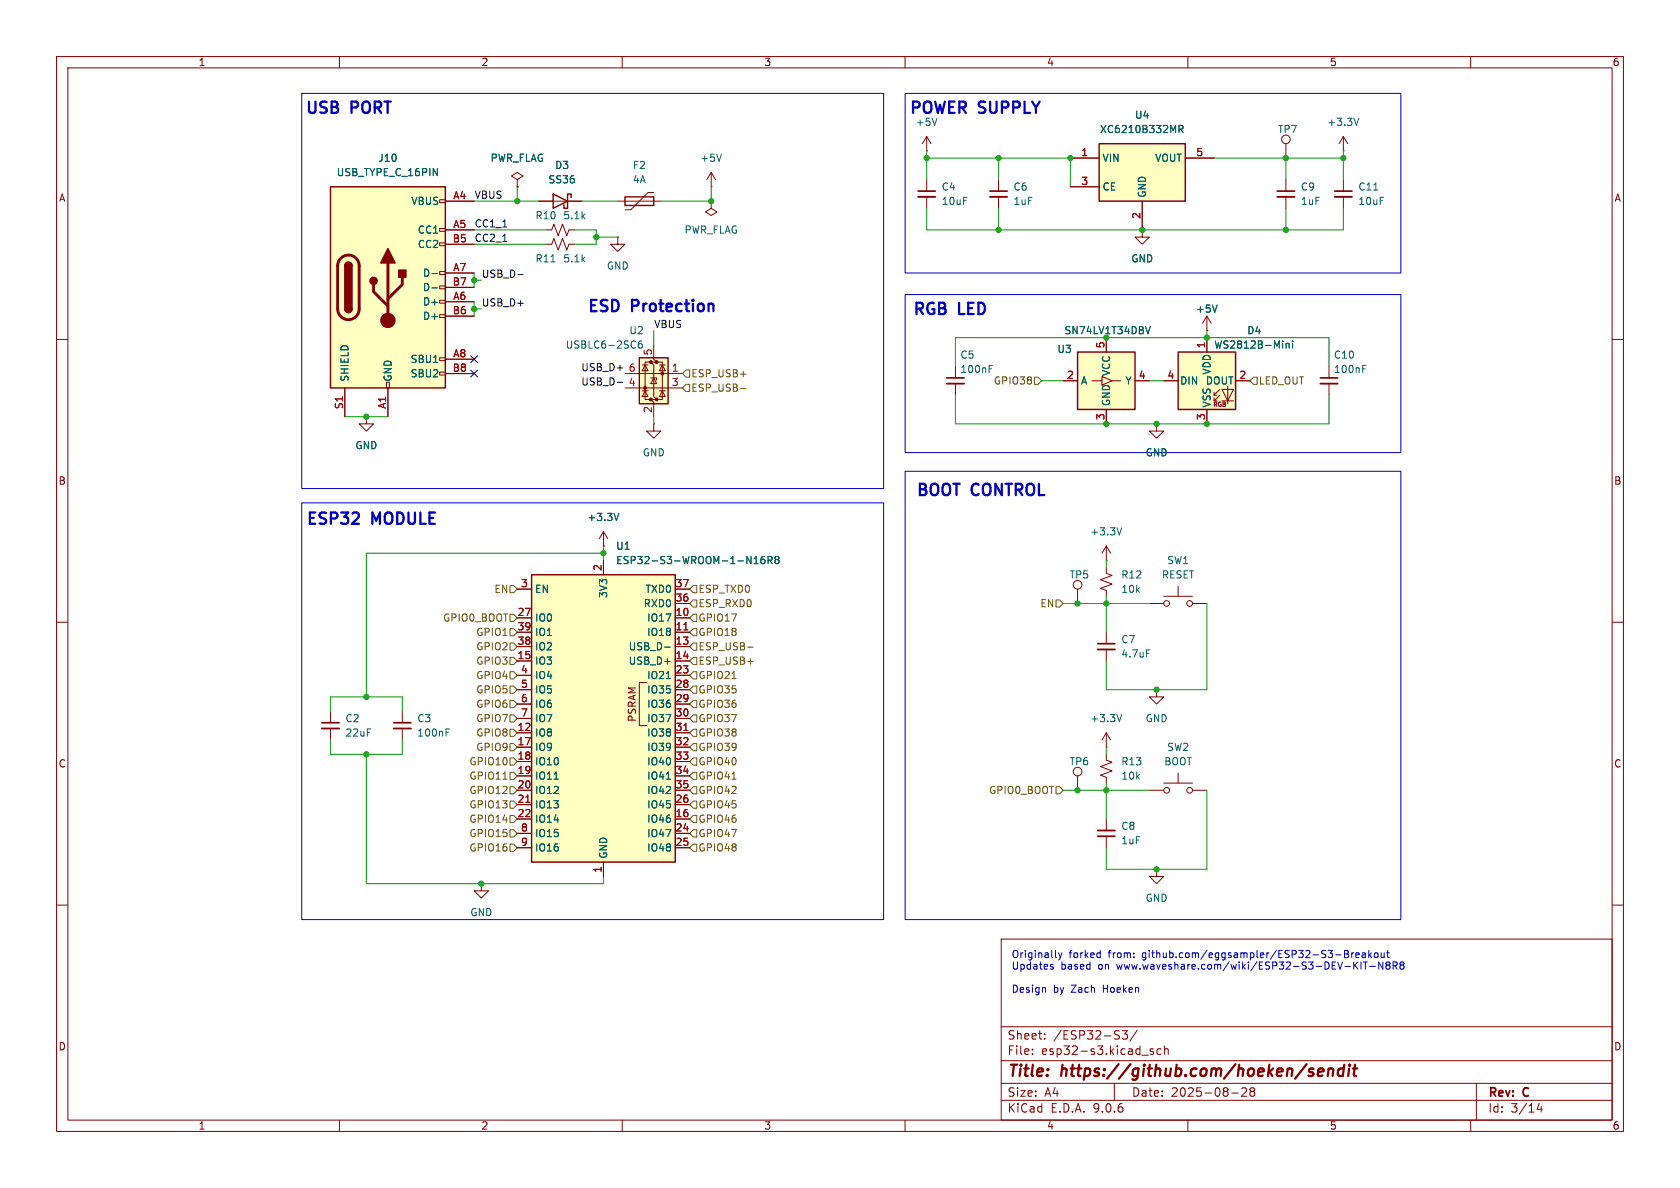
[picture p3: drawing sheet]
<svg xmlns="http://www.w3.org/2000/svg" width="297mm" height="210mm" viewBox="0 0 297 210" stroke-linecap="round" stroke-linejoin="round" font-family="sans-serif">
<g fill="none" stroke="#840000" stroke-width=".18">
<path d="M10 10h277v190h-277zM12 12h273v186h-273zM60 10v2M110 10v2M160 10v2M210 10v2M260 10v2M91.4 31.8l1.1-.7-1.1-.6-1 .6 1 .7v1.2M91.4 33h.1M95.2 35.6h7.7M237.5 31.8v2M237.5 34.8v2"/>
<path d="M213.4 58.4h.1M213.4 55.9l.7 1.3M213.4 55.9l-.8 1.3M213.4 55.9v2.5M10 60h2M168.9 64.8v2M168.9 67.8v2.1M204.5 74.9v1.3h1.2l-1.2 1.3-1.3-1.3h1.3M204.5 74.9h.1M234.9 64.8v2M234.9 67.8v2.1M285 60h2"/>
<path d="M10 110h2M285 110h2M10 160h2M177 166h108v32h-108zM285 160h2M60 198v2M110 198v2M160 198v2M177 194.5h108M177 191.5h108M177 187.5h108M177 181.5h108"/>
<path d="M182.5 186.3v.1M182.5 185.5v.1M184.7 183.6v.1M184.7 182.8v.1M197 191.5v3M198.4 182.2h.9l-.5 .6 .4 .1v.7l-.2 .1h-.4l-.2-.1M201 182.1l-1.3 2M203.9 185.5l-.4-.1-.2 .2 .1 .2 .5 .2v.3h-.6M205.2 185.5l-.4-.1-.3 .3v.4l.2 .2h.5M205.9 185.5l.2-.1 .4 .1v.9M205.9 184.9v1.5M210 198v2"/>
<path d="M217.7 193.2h1.2M220.3 192.4v.5l-.8 .9h.9M221 192.4v.3l.2 .2M221.2 192.9l-.2 .3v.5l.2 .1 .5-.1 .1-.2-.1-.4-.2-.2M221.2 192.9h.3M221.7 192.4l.1 .3-.3 .2M260 198v2M261 191.5v6.5M272.1 195l-.4 1.1h1M272.5 195.6v1"/>
</g>
<path d="M233 189.5l1-.1-.1-.4-.1-.1-.6 .1-.2 .9 .2 .3 .6-.1M234.9 189.1a.49 .49 0 0 1 .8 .1l-.1 1M234.9 188.9l-.2 1.3M237.6 189a.66 .66 0 0 0-1 .3l-.1 .5 .1 .3 .2 .1 .6-.1M237.6 188.2l-.2 2M238.5 188.9l-.2 1.3M238.6 188.2v.2M238.6 188.2l-.1 .1 .1 .1M238.6 188.2l.1 .1-.1 .1M239.2 188.9h.7M239.6 188.2l-.3 1.7 .1 .2 .4 .1" fill="none" stroke="#840000" stroke-width=".4"/>
<path d="M97.8 34.3l2.5 1.3-2.5 1.2zM101 34.9v-.6h-.7v2.5h-.6v-.6" fill="none" stroke="#840000" stroke-width=".25"/>
<path d="M236 33.8h3M167.4 66.8h3M233.4 66.8h3.1" fill="none" stroke="#840000" stroke-width=".3"/>
<path d="M236 34.8h3M167.4 67.8h3M233.4 67.8h3.1" fill="none" stroke="#840000" stroke-width=".33"/>
<path d="M242.9 33.6h.7M215.2 53.9l-.4 1.3M174.9 65.2h.4M174.9 64.6h.6M240.9 65.2h.4M240.9 64.6h.6" fill="none" stroke="#006464" stroke-width=".18"/>
<path d="M208.3 62.2h10.1v10.2h-10.1z" fill="#ffffc2"/>
<g fill="none" stroke="#840000" stroke-width=".18">
<path d="M227.3 31.8v2M227.3 34.8v2M201.9 40.6v1.3h1.3l-1.3 1.3-1.2-1.3h1.2M201.9 40.6h.1M213.4 59.7v2.5M205.7 67.3h2.6M213.4 72.4v2.5M214.6 69.9h.5M214.6 70.9h.5M215.6 68.8l-1 1.1v-.6M215.6 69.9l-1 1v-.5M216 68.8h2.1l-1.1 2.1z"/>
<path d="M216 70.9h2.1M217 68.3v3.1M218.4 67.3h2.6M106.7 96.5h.1M106.7 94l-.8 1.3M106.7 94l.7 1.3M106.7 94v2.5M58.4 125.7v2.1M58.4 128.8v2"/>
</g>
<path d="M208.3 62.2h10.1v10.2h-10.1z" fill="none" stroke="#840000" stroke-width=".25"/>
<path d="M227.4 60.7v.8M227.4 60.8l.1-.1 .4 .1v.7M228.5 60.3v.1M228.5 60.7v.8M109.4 90.7l-.4 1.3" fill="none" stroke="#006464" stroke-width=".18"/>
<path d="M225.8 33.8h3.1M56.9 127.8h3" fill="none" stroke="#840000" stroke-width=".3"/>
<path d="M225.8 34.8h3.1M56.9 128.8h3" fill="none" stroke="#840000" stroke-width=".33"/>
<path d="M94 101.6h25.4v50.8h-25.4z" fill="#ffffc2"/>
<path d="M94 101.6h25.4v50.8h-25.4z" fill="none" stroke="#840000" stroke-width=".25"/>
<g fill="none" stroke="#840000" stroke-width=".18">
<path d="M227.3 25.4v2.5M96.5 40.6h1l.4-1 .8 2.1 .7-2.1 .8 2.1 .4-1.1h1M96.5 43.2h1l.4-1 .8 2 .7-2 .8 2 .4-1h1M106.7 99.1v2.5M91.4 104.1h2.6M91.4 109.2h2.6M91.4 111.8h2.6M91.4 114.3h2.6M91.4 116.8h2.6M91.4 119.4h2.6M119.4 104.1h2.5M119.4 109.2h2.5"/>
<path d="M119.4 111.8h2.5M119.4 114.3h2.5M119.4 116.8h2.5M119.4 119.4h2.5M119.4 106.7h2.5M71.1 125.7v2.1M71.1 128.8v2M91.4 121.9h2.6M91.4 124.5h2.6M91.4 127h2.6M91.4 129.5h2.6M91.4 132.1h2.6"/>
<path d="M91.4 134.6h2.6M91.4 137.2h2.6M91.4 139.7h2.6M114.3 120.7h-1.3v7.6h1.3M119.4 121.9h2.5M119.4 124.5h2.5M119.4 127h2.5M119.4 129.5h2.5M119.4 132.1h2.5M119.4 134.6h2.5M119.4 137.2h2.5M119.4 139.7h2.5"/>
<path d="M85.1 156.2v1.3h1.3l-1.3 1.3-1.3-1.3h1.3M85.1 156.2h.1M91.4 142.2h2.6M91.4 144.8h2.6M91.4 147.3h2.6M91.4 149.9h2.6M106.7 152.4v2.5M119.4 142.2h2.5M119.4 144.8h2.5M119.4 147.3h2.5M119.4 149.9h2.5"/>
<circle cx="227.3" cy="24.6" r=".76"/>
</g>
<g fill="none" stroke="#006464" stroke-width=".18">
<path d="M97.4 46.3h.7M133.3 99.6h.7M133.3 98.7l.4-.3v1.2M135.1 98.4h-.3a.86 .86 0 0 0 0 1.2l.4-.1v-.4l-.2-.2h-.2l-.3 .2M135.8 99h.6l.1-.2v-.3l-.7-.1v1.2M136.1 99l.4 .6M137.2 98.9l-.2 .3 .1 .3 .1 .1h.4l.1-.2v-.2l-.2-.3M137.2 98.9l-.2-.2 .2-.3h.3l.2 .2-.2 .3M137.2 98.9h.3M117.5 114.4h1M117.8 120h.7M78.9 129.5h.4"/>
<path d="M78.9 128.9h.6M98 137.7h.7M117.8 137.7h.7"/>
</g>
<path d="M120.9 111.3h.7M120.9 129.1h.7M93 141.8h.7" fill="none" stroke="#a90000" stroke-width=".18"/>
<path d="M69.6 127.8h3" fill="none" stroke="#840000" stroke-width=".3"/>
<path d="M69.6 128.8h3" fill="none" stroke="#840000" stroke-width=".33"/>
<path d="M194.3 25.4h15.2v10.2h-15.2z" fill="#ffffc2"/>
<path d="M110.5 34.8h5.1v1.5h-5.1zM194.3 25.4h15.2v10.2h-15.2z" fill="none" stroke="#840000" stroke-width=".25"/>
<g fill="none" stroke="#840000" stroke-width=".18">
<path d="M109.2 35.6h7.6M115.6 34h-1l-3.1 3.1h-1M125.7 33h.1M125.7 35.6v1.2l1 .7-1 .6-1-.6 1-.7M125.7 35.6h.1M125.7 30.5l.8 1.3M125.7 30.5l-.7 1.3M125.7 30.5v2.5M163.8 26.7h.1M163.8 24.1l.8 1.3M163.8 24.1l-.7 1.3M163.8 24.1v2.6"/>
<path d="M163.8 31.8v2M163.8 34.8v2M176.5 31.8v2M176.5 34.8v2M189.2 27.9h5.1M189.2 33h5.1M201.9 35.6v5M209.5 27.9h5.1M237.5 26.7h.1M237.5 24.1l-.8 1.3M237.5 24.1l.8 1.3M237.5 24.1v2.6"/>
<path d="M109.2 41.9v1.3h1.3l-1.3 1.3-1.3-1.3h1.3M109.2 41.9h.1M195.6 99.1h.1M195.6 96.5v2.6M195.6 96.5l-.8 1.3M195.6 96.5l.7 1.3M190.5 104.1v2.6M195.6 100.3v1l1 .4-2 .8 2 .8-2 .7 1 .4v1M195.6 111.8v2M195.6 114.8v2M203.2 106.7h2.5M205.7 105.4h5.1"/>
<path d="M208.3 103.6v1.8M210.8 106.7h2.6M195.6 132.1h.1M195.6 129.5v2.6M195.6 129.5l-.8 1.3M195.6 129.5l.7 1.3M204.5 121.9v1.3h1.2l-1.2 1.3-1.3-1.3h1.3M204.5 121.9h.1"/>
<circle cx="190.5" cy="103.4" r=".76"/>
<circle cx="206.2" cy="106.7" r=".51"/>
<circle cx="210.3" cy="106.7" r=".51"/>
</g>
<path d="M127.5 27.2l-.4 1.3M165.6 20.9l-.4 1.3M208.4 22.8h.6l.2-.2-.1-.3-.7-.1v1.2M208.7 22.8l.5 .6M240.2 20.9l-.4 1.3M198.3 93.3l-.4 1.3M202.7 114.9h.6M198.3 126.3l-.4 1.3" fill="none" stroke="#006464" stroke-width=".18"/>
<path d="M162.3 33.8h3.1M175 33.8h3.1M194.1 113.8h3" fill="none" stroke="#840000" stroke-width=".3"/>
<path d="M162.3 34.8h3.1M175 34.8h3.1M194.1 114.8h3" fill="none" stroke="#840000" stroke-width=".33"/>
<path d="M113 63.2h5.1v8.2h-5.1z" fill="#ffffc2"/>
<g fill="#840000" stroke="#840000" stroke-width=".18">
<circle cx="117.1" cy="66" r=".25"/>
<circle cx="116.1" cy="64" r=".25"/>
<circle cx="116.1" cy="70.6" r=".25"/>
<circle cx="115.1" cy="64" r=".25"/>
<circle cx="115.1" cy="70.6" r=".25"/>
<circle cx="114" cy="68.6" r=".25"/>
</g>
<g fill="none" stroke="#840000" stroke-width=".18">
<path d="M110.5 66h10.1M110.5 68.6h10.1M113.5 69.1h1.1M113.5 64.5h1.1M114 64.5l.6 1h-1.1zM114 69.1l.6 1h-1.1zM115.1 66.8h1v.4M115.1 64h-1.1v6.6h1.1M115.6 61v2.5l.5 .5h-1l.5 .5v5.6l.5 .5h-1l.5 .5v2.6M115.6 66.8l.5 1h-1zM116.1 64h1v6.6h-1M116.6 69.1h1"/>
<path d="M116.6 64.5h1M117.1 64.5l.5 1h-1zM117.1 69.1l.5 1h-1zM195.6 133.4v1l1 .3-2 .8 2 .8-2 .7 1 .4v1M203.2 139.7h2.5M205.7 138.4h5.1M208.3 136.7v1.7M210.8 139.7h2.6M195.6 144.8v2M195.6 147.8v2.1M204.5 153.7v1.2h1.2l-1.2 1.3-1.3-1.3h1.3M204.5 153.7h.1"/>
<circle cx="206.2" cy="139.7" r=".51"/>
<circle cx="210.3" cy="139.7" r=".51"/>
</g>
<path d="M113 63.2h5.1v8.2h-5.1z" fill="none" stroke="#840000" stroke-width=".25"/>
<path d="M113.4 60.3h-.3a.86 .86 0 0 0 0 1.2l.4-.1 .1-.4-.3-.2h-.2l-.3 .2" fill="none" stroke="#006464" stroke-width=".18"/>
<path d="M194.1 147.8h3" fill="none" stroke="#840000" stroke-width=".3"/>
<path d="M194.1 146.8h3" fill="none" stroke="#840000" stroke-width=".33"/>
<path d="M58.4 33h20.3v35.6h-20.3z" fill="#ffffc2"/>
<g fill="none" stroke="#840000" stroke-width=".18">
<path d="M77.7 35.3h1v.5h-1zM78.7 35.6h5.1M77.7 40.4h1v.5h-1zM77.7 42.9h1v.5h-1zM77.7 48h1v.5h-1zM77.7 50.5h1v.6h-1zM77.7 53.1h1v.5h-1zM77.7 55.6h1v.5h-1zM78.7 40.6h5.1M78.7 43.2h5.1M78.7 48.3h5.1M78.7 50.8h5.1"/>
<path d="M78.7 53.3h5.1M78.7 55.9h5.1M61 68.6v5.1M64.8 73.7v1.2h1.2l-1.2 1.3-1.3-1.3h1.3M64.8 73.7h.1M68.3 67.6h.5v1h-.5zM68.6 68.6v5.1M77.7 63.2h1v.6h-1zM77.7 65.8h1v.5h-1zM78.7 63.5h5.1M78.7 66h5.1M115.6 74.9v1.3h1.2l-1.2 1.3-1.3-1.3h1.3"/>
<path d="M115.6 74.9h.1M190.5 137.2v2.5"/>
<circle cx="190.5" cy="136.4" r=".76"/>
</g>
<path d="M58.4 33h20.3v35.6h-20.3zM61 47a.64 .64 0 0 1 .6-.6 .64 .64 0 0 1 .6 .6M61 54.6a.64 .64 0 0 0 .6 .6 .64 .64 0 0 0 .6-.6" fill="none" stroke="#840000" stroke-width=".25"/>
<path d="M60.2 45.7a1.9 1.9 0 0 1 2.1-.5 1.9 1.9 0 0 1 1.2 1.8v7.6a1.91 1.91 0 0 1-1.9 1.9 1.91 1.91 0 0 1-1.9-1.9v-7.8l.2-.6zM66 50.3v1.3l2.6 2.5M68.6 46.5v10.1M71.1 49v1.3l-2.5 2.5" fill="none" stroke="#840000" stroke-width=".51"/>
<g fill="#840000" stroke="#840000" stroke-width=".25">
<path d="M61 47h1.2v7.6h-1.2z"/>
<path d="M61.1 46.5a.64 .64 0 0 1 .7-.1 .64 .64 0 0 1 .4 .6h-1.2z"/>
<path d="M61 54.6h1.2a.64 .64 0 0 1-.6 .6 .64 .64 0 0 1-.6-.6z"/>
<path d="M68.6 43.9l1.2 2.6h-2.5z"/>
<path d="M70.5 47.8h1.3v1.2h-1.3z"/>
<circle cx="66" cy="49.7" r=".63"/>
</g>
<circle cx="68.6" cy="56.6" r="1.27" fill="#840000" stroke="#840000" stroke-width=".18"/>
<path d="M76.4 48.4h.9M76.4 50.9h.9" fill="none" stroke="#006464" stroke-width=".18"/>
<path d="M190.5 62.2h10.2v10.2h-10.2z" fill="#ffffc2"/>
<path d="M190.5 62.2h10.2v10.2h-10.2z" fill="none" stroke="#840000" stroke-width=".25"/>
<g fill="none" stroke="#840000" stroke-width=".18">
<path d="M78.7 35.6h5.1M91.4 33h.1M95.2 35.6h2.6M100.3 35.6h2.6M189.2 27.9h5.1M189.2 33h5.1M201.9 35.6v5M209.5 27.9h5.1M78.7 40.6h5.1M78.7 43.2h5.1M78.7 48.3h5.1M78.7 50.8h5.1"/>
<path d="M78.7 53.3h5.1M78.7 55.9h5.1M195.6 59.7v2.5M201.9 40.6h.1M213.4 58.4h.1M213.4 59.7v2.5M61 68.6v5.1M64.8 73.7h.1M68.6 68.6v5.1M78.7 63.5h5.1M78.7 66h5.1M188 67.3h2.5"/>
<path d="M193 67.3h1.8M194.8 66.5l1.8 .8-1.8 .8zM195.6 72.4v2.5M196.6 67.3h1.5M200.7 67.3h2.5M204.5 74.9h.1M205.7 67.3h2.6M213.4 72.4v2.5M218.4 67.3h2.6M106.7 96.5h.1M106.7 99.1v2.5M91.4 104.1h2.6"/>
<path d="M91.4 109.2h2.6M91.4 111.8h2.6M91.4 114.3h2.6M91.4 116.8h2.6M91.4 119.4h2.6M119.4 104.1h2.5M119.4 109.2h2.5M119.4 111.8h2.5M119.4 114.3h2.5M119.4 116.8h2.5M119.4 119.4h2.5M119.4 106.7h2.5"/>
<path d="M91.4 121.9h2.6M91.4 124.5h2.6M91.4 127h2.6M91.4 129.5h2.6M91.4 132.1h2.6M91.4 134.6h2.6M91.4 137.2h2.6M91.4 139.7h2.6M119.4 121.9h2.5M119.4 124.5h2.5M119.4 127h2.5M119.4 129.5h2.5"/>
<path d="M119.4 132.1h2.5M119.4 134.6h2.5M119.4 137.2h2.5M119.4 139.7h2.5M91.4 142.2h2.6M91.4 144.8h2.6M91.4 147.3h2.6M91.4 149.9h2.6M106.7 152.4v2.5M119.4 142.2h2.5M119.4 144.8h2.5M119.4 147.3h2.5"/>
<path d="M119.4 149.9h2.5"/>
</g>
<g fill="none" stroke="#006464" stroke-width=".18">
<path d="M208.4 22.8h.6l.2-.2-.1-.3-.7-.1v1.2M208.7 22.8l.5 .6M76.4 48.4h.9M76.4 50.9h.9M202.5 57.7l.4 1.3 .5-1.3M215.2 53.9l-.4 1.3M227.4 60.7v.8M227.4 60.8l.1-.1 .4 .1v.7M228.5 60.3v.1M228.5 60.7v.8M109.4 90.7l-.4 1.3M133.3 99.6h.7"/>
<path d="M133.3 98.7l.4-.3v1.2M135.1 98.4h-.3a.86 .86 0 0 0 0 1.2l.4-.1v-.4l-.2-.2h-.2l-.3 .2M135.8 99h.6l.1-.2v-.3l-.7-.1v1.2M136.1 99l.4 .6M137.2 98.9l-.2 .3 .1 .3 .1 .1h.4l.1-.2v-.2l-.2-.3M137.2 98.9l-.2-.2 .2-.3h.3l.2 .2-.2 .3M137.2 98.9h.3M117.5 114.4h1M117.8 120h.7M98 137.7h.7M117.8 137.7h.7"/>
</g>
<g fill="none" stroke="#725600" stroke-width=".18">
<path d="M120.6 68.6l.7-.7h.6v1.3h-.6zM121.3 65.4h.6v1.3h-.6l-.7-.7zM130.9 66.1h1M130.9 68.7h1M182.9 66.7h.6l.6 .6-.6 .6h-.6zM221.6 66.7h.6v1.2h-.6l-.6-.6zM90.2 108.6h.6l.6 .6-.6 .7h-.6zM90.2 118.7h.6l.6 .7-.6 .6h-.6zM90.2 111.1h.6l.6 .7-.6 .6h-.6zM90.2 116.2h.6l.6 .6-.6 .7h-.6zM90.2 103.5h.6l.6 .6-.6 .7h-.6zM90.2 113.7h.6l.6 .6-.6 .6h-.6z"/>
<path d="M121.9 114.3l.7-.6h.6v1.2h-.6zM121.9 106.7l.7-.7h.6v1.3h-.6zM122.6 108.6h.6v1.3h-.6l-.7-.7zM122.6 103.5h.6v1.3h-.6l-.7-.7zM122.6 116.2h.6v1.3h-.6l-.7-.7zM122.6 111.1h.6v1.3h-.6l-.7-.6zM122.6 118.7h.6v1.3h-.6l-.7-.6zM129.4 120h.7M132.2 114.4h1M132.2 116.9h1M186.7 106h.6l.7 .7-.7 .6h-.6zM88.9 137.7h.7"/>
<path d="M90.2 121.3h.6l.6 .6-.6 .7h-.6zM90.2 139.1h.6l.6 .6-.6 .6h-.6zM90.2 134h.6l.6 .6-.6 .7h-.6zM90.2 136.5h.6l.6 .7-.6 .6h-.6zM90.2 126.4h.6l.6 .6-.6 .6h-.6zM90.2 123.8h.6l.6 .7-.6 .6h-.6zM90.2 131.4h.6l.6 .7-.6 .6h-.6zM90.2 128.9h.6l.6 .6-.6 .7h-.6zM121.9 124.5l.7-.7h.6v1.3h-.6zM122.6 136.5h.6v1.3h-.6l-.7-.6zM122.6 134h.6v1.3h-.6l-.7-.7zM122.6 139.1h.6v1.2h-.6l-.7-.6z"/>
<path d="M122.6 126.4h.6v1.2h-.6l-.7-.6zM122.6 121.3h.6v1.3h-.6l-.7-.7zM122.6 128.9h.6v1.3h-.6l-.7-.7zM122.6 131.4h.6v1.3h-.6l-.7-.6zM129.4 137.7h.7M186.7 139.1h.6l.7 .6-.7 .6h-.6zM90.2 141.6h.6l.6 .6-.6 .7h-.6zM90.2 144.1h.6l.6 .7-.6 .6h-.6zM90.2 149.2h.6l.6 .7-.6 .6h-.6zM90.2 146.7h.6l.6 .6-.6 .7h-.6zM122.6 144.1h.6v1.3h-.6l-.7-.6zM122.6 141.6h.6v1.3h-.6l-.7-.7z"/>
<path d="M122.6 149.2h.6v1.3h-.6l-.7-.6zM122.6 146.7h.6v1.3h-.6l-.7-.7z"/>
</g>
<path d="M88.9 40.1h.7M88.9 42.7h.7M91.5 48.5h1M109.1 67.6h1" fill="none" stroke="#0f0f0f" stroke-width=".18"/>
<g fill="none" stroke="#009600" stroke-width=".18">
<path d="M83.8 35.6h11.4M91.4 33v2.6M102.9 35.6h6.3M125.7 33v2.6h-8.9M163.8 36.8v3.8h73.7v-3.8M163.8 27.9h25.4v5.1M163.8 26.7v5.1M176.5 27.9v3.9M176.5 36.8v3.8M214.6 27.9h22.9M227.3 27.9v3.9M227.3 36.8v3.8"/>
<path d="M237.5 26.7v5.1M83.8 43.2h12.7M83.8 40.6h12.7M83.8 48.3v2.5M83.8 53.3v2.6M83.8 49.5h1.3M83.8 54.6h1.3M101.6 40.6h3.8v2.6h-3.8M105.4 41.9h3.8M115.6 58.4v2.6M213.4 58.4v1.3M61 73.7h7.6"/>
<path d="M115.6 73.7v1.2M168.9 69.9v5h66v-5M168.9 64.8v-5.1h66v5.1M184.1 67.3h3.9M203.2 67.3h2.5M106.7 97.8h-41.9v25.4M106.7 96.5v2.6M195.6 99.1v1.2M188 106.7h15.2M195.6 105.4v6.4M213.4 106.7v15.2h-17.8v-5.1M58.4 125.7v-2.5h12.7v2.5"/>
<path d="M58.4 130.8v2.6h12.7v-2.6M64.8 133.4v22.8h41.9v-1.3M188 139.7h15.2M195.6 132.1v1.3M195.6 138.4v6.4M213.4 139.7v14h-17.8v-3.8"/>
</g>
<path d="M83.2 65.4l1.2 1.2M83.2 62.9l1.2 1.2M84.4 65.4l-1.2 1.2M84.4 62.9l-1.2 1.2" fill="none" stroke="#000084" stroke-width=".18"/>
<g fill="none" stroke="#0000c2" stroke-width=".18">
<path d="M53.3 16.5h102.9v69.9h-102.9zM160 16.5h87.6v31.8h-87.6zM160 52.1h87.6v27.9h-87.6zM53.3 88.9h102.9v73.7h-102.9zM160 83.3h87.6v79.3h-87.6zM184.7 174.6l.1 .1v.7M185.9 170.9l.3 .1v.1l-.2 .2h-.2M186.7 169.2l.1 .1M187.1 168.4l.3 .9M187.4 169.3l-.3 .4M187.7 168.4l-.3 .9M194.4 168.4l.1 .1"/>
<path d="M194.5 168v1.3M194.5 169.2l-.1 .1M237.7 168h.4l.3 .3-.3 .3 .3 .1v.3l-.2 .3h-.5zM237.7 168.6h.4M239 168.4v.9M239.3 168.4l-.3 .3M239.5 170.6l.6 .7M239.7 168.9l.6-.2-.1-.2-.3-.1-.2 .2 .1 .6h.4M240.1 170.1l-.8 .7M240.6 170.1v1.2M240.8 168.5h.5l.1 .8M241 170.1h.7"/>
<path d="M241.4 168.7l-.4 .1-.2 .2 .2 .3 .4-.1M241.4 170.1v1.2M242 168v1.3M242.1 168.8l.4 .5M242.2 170.8h.9M242.5 168.4l-.5 .5M243 168.6l.2-.2 .4 .2v.4l-.1 .2-.3 .1-.2-.1zM244.2 168.4v.8l.3 .1 .2-.1M244.5 170.1v1.2l-.8-1.2v1.2M244.7 168.4v.9M245.1 168.4h.5M245.3 170.6l-.3 .2 .1 .4 .2 .1h.3l.1-.2v-.3l-.2-.2"/>
<path d="M245.3 170.6l-.3-.2 .3-.3h.2l.2 .2-.2 .3M245.3 170.6h.2M245.3 168v1.1l.3 .2M246.3 170.7h.6l.1-.2-.1-.3-.6-.1v1.2M246.6 170.7l.4 .6M247.7 170.6l-.2 .2 .1 .4 .1 .1h.4l.1-.2v-.3l-.2-.2M247.7 170.6l-.2-.2 .2-.3h.3l.2 .2-.2 .3M247.7 170.6h.3"/>
</g>
<path d="M62.2 92.6h1.3M63.4 90.8l.1 .2-.1 .5" fill="none" stroke="#0000c2" stroke-width=".4"/>
<path d="M120.9 111.3h.7M120.9 129.1h.7M93 141.8h.7" fill="none" stroke="#a90000" stroke-width=".18"/>
<g fill="#009600" stroke="#009600" stroke-width=".18">
<circle cx="227.3" cy="27.9" r=".46"/>
<circle cx="195.6" cy="59.7" r=".46"/>
<circle cx="227.3" cy="40.6" r=".46"/>
<circle cx="237.5" cy="27.9" r=".46"/>
<circle cx="213.4" cy="59.7" r=".46"/>
<circle cx="201.9" cy="40.6" r=".46"/>
<circle cx="85.1" cy="156.2" r=".46"/>
<circle cx="64.8" cy="133.4" r=".46"/>
<circle cx="64.8" cy="123.2" r=".46"/>
<circle cx="195.6" cy="139.7" r=".46"/>
<circle cx="204.5" cy="153.7" r=".46"/>
<circle cx="204.5" cy="121.9" r=".46"/>
<circle cx="190.5" cy="139.7" r=".46"/>
<circle cx="195.6" cy="106.7" r=".46"/>
<circle cx="190.5" cy="106.7" r=".46"/>
<circle cx="176.5" cy="27.9" r=".46"/>
<circle cx="163.8" cy="27.9" r=".46"/>
<circle cx="125.7" cy="35.6" r=".46"/>
<circle cx="176.5" cy="40.6" r=".46"/>
<circle cx="105.4" cy="41.9" r=".46"/>
<circle cx="91.4" cy="35.6" r=".46"/>
<circle cx="64.8" cy="73.7" r=".46"/>
<circle cx="83.8" cy="54.6" r=".46"/>
<circle cx="106.7" cy="97.8" r=".46"/>
<circle cx="83.8" cy="49.5" r=".46"/>
<circle cx="189.2" cy="27.9" r=".46"/>
<circle cx="213.4" cy="74.9" r=".46"/>
<circle cx="204.5" cy="74.9" r=".46"/>
<circle cx="195.6" cy="74.9" r=".46"/>
</g>
<g font-size="2.8" fill="#0000c2">
<text x="53.8" y="20.7">USB</text>
<text x="62.1" y="20.7">PORT</text>
<text x="160.5" y="20.7">POWER</text>
<text x="173.1" y="20.7">SUPPLY</text>
<text x="103.6" y="55.7">ESD</text>
<text x="111.7" y="55.7">Protection</text>
<text x="161.3" y="56.2">RGB</text>
<text x="169.6" y="56.2">LED</text>
<text x="161.7" y="88.2">BOOT</text>
<text x="171.8" y="88.2">CONTROL</text>
<text x="53.9" y="93.3">ESP32</text>
<text x="65.8" y="93.3">MODULE</text>
</g>
<g font-size="2.8" fill="#840000">
<text x="178" y="190.9">Title:</text>
<text x="187.7" y="190.9">https://github.com/hoeken/sendit</text>
</g>
<g font-size="2.1" fill="#840000">
<text x="178" y="184">Sheet:</text>
<text x="186.2" y="184">/ESP32-S3/</text>
<text x="178" y="186.7">File:</text>
<text x="184.1" y="186.7">esp32-s3.kicad_sch</text>
<text x="178" y="196.9">KiCad</text>
<text x="178" y="194.1">Size:</text>
<text x="184.7" y="194.1">A4</text>
<text x="185.7" y="196.9">E.D.A.</text>
<text x="193.3" y="196.9">9.0.6</text>
<text x="200" y="194.1">Date:</text>
<text x="207" y="194.1">2025-08-28</text>
<text x="263" y="194.3">Rev:</text>
<text x="263" y="196.9">Id:</text>
<text x="267.1" y="196.9">3/14</text>
<text x="269.4" y="194.3">C</text>
</g>
<g font-size="1.8" fill="#840000">
<text x="35" y="11.9">1</text>
<text x="85" y="11.9">2</text>
<text x="135" y="11.9">3</text>
<text x="185" y="11.9">4</text>
<text x="235" y="11.9">5</text>
<text x="285" y="11.9">6</text>
<text x="10.3" y="35.9">A</text>
<text x="285.3" y="35.9">A</text>
<text x="10.3" y="85.9">B</text>
<text x="285.3" y="85.9">B</text>
<text x="112.6" y="127.7" transform="rotate(-90 112.6 127.7)">PSRAM</text>
<text x="10.3" y="135.9">C</text>
<text x="285.3" y="135.9">C</text>
<text x="10.3" y="185.9">D</text>
<text x="285.3" y="185.9">D</text>
<text x="35" y="199.9">1</text>
<text x="85" y="199.9">2</text>
<text x="135" y="199.9">3</text>
<text x="185" y="199.9">4</text>
<text x="235" y="199.9">5</text>
<text x="285" y="199.9">6</text>
</g>
<g font-size="1.8" fill="#006464">
<text x="161.8" y="22.5">+5V</text>
<text x="194.4" y="23.7">XC6210B332MR</text>
<text x="200.6" y="21.2">U4</text>
<text x="225.8" y="23.7">TP7</text>
<text x="234.5" y="22.5">+3.3V</text>
<text x="66.8" y="28.8">J10</text>
<text x="86.6" y="28.8">PWR_FLAG</text>
<text x="123.7" y="28.8">+5V</text>
<text x="194.8" y="28.8">VIN</text>
<text x="204.1" y="28.8">VOUT</text>
<text x="59.4" y="31.3">USB_TYPE_C_16PIN</text>
<text x="96.9" y="32.6">SS36</text>
<text x="98" y="30.1">D3</text>
<text x="111.8" y="30.1">F2</text>
<text x="111.8" y="32.6">4A</text>
<text x="166.4" y="33.9">C4</text>
<text x="179.1" y="33.9">C6</text>
<text x="194.8" y="33.9">CE</text>
<text x="202.8" y="35.1" transform="rotate(-90 202.8 35.1)">GND</text>
<text x="229.9" y="33.9">C9</text>
<text x="240" y="33.9">C11</text>
<text x="72.6" y="36.4">VBUS</text>
<text x="73.8" y="41.5">CC1</text>
<text x="94.6" y="39">R10</text>
<text x="99.5" y="39">5.1k</text>
<text x="120.9" y="41.5">PWR_FLAG</text>
<text x="166.4" y="36.4">10uF</text>
<text x="179.1" y="36.4">1uF</text>
<text x="229.9" y="36.4">1uF</text>
<text x="240" y="36.4">10uF</text>
<text x="73.8" y="44">CC2</text>
<text x="94.6" y="46.6">R11</text>
<text x="99.5" y="46.6">5.1k</text>
<text x="107.2" y="47.9">GND</text>
<text x="199.9" y="46.6">GND</text>
<text x="74.7" y="49.1">D-</text>
<text x="74.7" y="51.7">D-</text>
<text x="74.7" y="54.2">D+</text>
<text x="74.7" y="56.7">D+</text>
<text x="111.2" y="59.3">U2</text>
<text x="188.1" y="59.3">SN74LV1T34DBV</text>
<text x="211.3" y="55.5">+5V</text>
<text x="220.4" y="59.3">D4</text>
<text x="72.5" y="64.4">SBU1</text>
<text x="99.9" y="61.8">USBLC6-2SC6</text>
<text x="169.7" y="63.6">C5</text>
<text x="186.8" y="62.6">U3</text>
<text x="214.6" y="61.8">WS2812B-Mini</text>
<text x="235.7" y="63.6">C10</text>
<text x="61.8" y="67.6" transform="rotate(-90 61.8 67.6)">SHIELD</text>
<text x="69.4" y="67.6" transform="rotate(-90 69.4 67.6)">GND</text>
<text x="72.5" y="66.9">SBU2</text>
<text x="169.7" y="66.1">100nF</text>
<text x="191" y="68.2">A</text>
<text x="196.4" y="71.9" transform="rotate(-90 196.4 71.9)">GND</text>
<text x="196.4" y="66.6" transform="rotate(-90 196.4 66.6)">VCC</text>
<text x="198.9" y="68.2">Y</text>
<text x="208.5" y="68.2">DIN</text>
<text x="213.1" y="68.2">DOUT</text>
<text x="214.2" y="66.3" transform="rotate(-90 214.2 66.3)">VDD</text>
<text x="235.7" y="66.1">100nF</text>
<text x="214.2" y="72.1" transform="rotate(-90 214.2 72.1)">VSS</text>
<text x="62.7" y="79.6">GND</text>
<text x="113.5" y="80.9">GND</text>
<text x="202.4" y="80.9">GND</text>
<text x="103.7" y="92.3">+3.3V</text>
<text x="192.6" y="94.8">+3.3V</text>
<text x="108.8" y="97.4">U1</text>
<text x="108.8" y="99.9">ESP32-S3-WROOM-1-N16R8</text>
<text x="206.2" y="99.9">SW1</text>
<text x="94.5" y="105">EN</text>
<text x="107.5" y="105.8" transform="rotate(-90 107.5 105.8)">3V3</text>
<text x="113.7" y="107.5">RXD0</text>
<text x="114" y="105">TXD0</text>
<text x="189" y="102.5">TP5</text>
<text x="198.1" y="105">10k</text>
<text x="198.1" y="102.5">R12</text>
<text x="205.3" y="102.5">RESET</text>
<text x="94.5" y="110.1">IO0</text>
<text x="94.5" y="112.6">IO1</text>
<text x="114.3" y="110.1">IO17</text>
<text x="114.3" y="112.6">IO18</text>
<text x="198.1" y="113.9">C7</text>
<text x="94.5" y="115.2">IO2</text>
<text x="94.5" y="117.7">IO3</text>
<text x="111" y="115.2">USB_D-</text>
<text x="111" y="117.7">USB_D+</text>
<text x="198.1" y="116.4">4.7uF</text>
<text x="94.5" y="120.2">IO4</text>
<text x="94.5" y="122.8">IO5</text>
<text x="94.5" y="125.3">IO6</text>
<text x="114.3" y="120.2">IO21</text>
<text x="114.3" y="122.8">IO35</text>
<text x="114.3" y="125.3">IO36</text>
<text x="61" y="127.9">C2</text>
<text x="61" y="130.4">22uF</text>
<text x="73.7" y="127.9">C3</text>
<text x="73.7" y="130.4">100nF</text>
<text x="94.5" y="127.9">IO7</text>
<text x="94.5" y="130.4">IO8</text>
<text x="114.3" y="127.9">IO37</text>
<text x="114.3" y="130.4">IO38</text>
<text x="192.6" y="127.9">+3.3V</text>
<text x="202.4" y="127.9">GND</text>
<text x="94.5" y="132.9">IO9</text>
<text x="94.5" y="135.5">IO10</text>
<text x="114.3" y="132.9">IO39</text>
<text x="114.3" y="135.5">IO40</text>
<text x="189" y="135.5">TP6</text>
<text x="198.1" y="135.5">R13</text>
<text x="205.7" y="135.5">BOOT</text>
<text x="206.2" y="132.9">SW2</text>
<text x="94.5" y="138">IO11</text>
<text x="94.5" y="140.6">IO12</text>
<text x="94.5" y="143.1">IO13</text>
<text x="114.3" y="138">IO41</text>
<text x="114.3" y="140.6">IO42</text>
<text x="114.3" y="143.1">IO45</text>
<text x="198.1" y="138">10k</text>
<text x="94.5" y="145.6">IO14</text>
<text x="94.5" y="148.2">IO15</text>
<text x="114.3" y="145.6">IO46</text>
<text x="114.3" y="148.2">IO47</text>
<text x="198.1" y="146.9">C8</text>
<text x="198.1" y="149.4">1uF</text>
<text x="94.5" y="150.7">IO16</text>
<text x="107.5" y="151.9" transform="rotate(-90 107.5 151.9)">GND</text>
<text x="114.3" y="150.7">IO48</text>
<text x="202.4" y="159.6">GND</text>
<text x="83.1" y="162.2">GND</text>
</g>
<g font-size="1.8" fill="#a90000">
<text x="191.1" y="27.7">1</text>
<text x="211.4" y="27.7">5</text>
<text x="80" y="35.3">A4</text>
<text x="191.1" y="32.8">3</text>
<text x="80" y="40.4">A5</text>
<text x="201.7" y="38.8" transform="rotate(-90 201.7 38.8)">2</text>
<text x="79.9" y="42.9">B5</text>
<text x="79.9" y="50.5">B7</text>
<text x="80" y="48">A7</text>
<text x="80" y="53.1">A6</text>
<text x="79.9" y="55.6">B6</text>
<text x="79.9" y="65.8">B8</text>
<text x="80" y="63.2">A8</text>
<text x="111.1" y="65.8">6</text>
<text x="115.3" y="62.9" transform="rotate(-90 115.3 62.9)">5</text>
<text x="118.7" y="65.8">1</text>
<text x="195.3" y="61.7" transform="rotate(-90 195.3 61.7)">5</text>
<text x="213.1" y="61.7" transform="rotate(-90 213.1 61.7)">1</text>
<text x="111.1" y="68.3">4</text>
<text x="118.7" y="68.3">3</text>
<text x="188.5" y="67.1">2</text>
<text x="201.2" y="67.1">4</text>
<text x="206.3" y="67.1">4</text>
<text x="219" y="67.1">2</text>
<text x="60.7" y="72.4" transform="rotate(-90 60.7 72.4)">S1</text>
<text x="68.3" y="72.4" transform="rotate(-90 68.3 72.4)">A1</text>
<text x="115.3" y="73.1" transform="rotate(-90 115.3 73.1)">2</text>
<text x="195.3" y="74.4" transform="rotate(-90 195.3 74.4)">3</text>
<text x="213.1" y="74.4" transform="rotate(-90 213.1 74.4)">3</text>
<text x="106.4" y="101" transform="rotate(-90 106.4 101)">2</text>
<text x="92" y="103.9">3</text>
<text x="119.3" y="103.9">37</text>
<text x="119.3" y="106.4">36</text>
<text x="91.4" y="109">27</text>
<text x="91.4" y="111.5">39</text>
<text x="119.3" y="109">10</text>
<text x="119.3" y="111.5">11</text>
<text x="91.4" y="114">38</text>
<text x="91.4" y="116.6">15</text>
<text x="92" y="119.1">4</text>
<text x="119.3" y="114">13</text>
<text x="119.3" y="116.6">14</text>
<text x="119.3" y="119.1">23</text>
<text x="92" y="121.7">5</text>
<text x="92" y="124.2">6</text>
<text x="119.3" y="121.7">28</text>
<text x="119.3" y="124.2">29</text>
<text x="91.4" y="129.3">12</text>
<text x="91.4" y="131.8">17</text>
<text x="92" y="126.7">7</text>
<text x="119.3" y="126.7">30</text>
<text x="119.3" y="129.3">31</text>
<text x="119.3" y="131.8">32</text>
<text x="91.4" y="134.4">18</text>
<text x="91.4" y="136.9">19</text>
<text x="119.3" y="134.4">33</text>
<text x="119.3" y="136.9">34</text>
<text x="91.4" y="139.4">20</text>
<text x="91.4" y="142">21</text>
<text x="119.3" y="139.4">35</text>
<text x="119.3" y="142">26</text>
<text x="91.4" y="144.5">22</text>
<text x="92" y="147.1">8</text>
<text x="92" y="149.6">9</text>
<text x="119.3" y="144.5">16</text>
<text x="119.3" y="147.1">24</text>
<text x="119.3" y="149.6">25</text>
<text x="106.4" y="154.4" transform="rotate(-90 106.4 154.4)">1</text>
</g>
<g font-size="1.8" fill="#0f0f0f">
<text x="83.8" y="35.2">VBUS</text>
<text x="83.8" y="40.3">CC1_1</text>
<text x="83.8" y="42.8">CC2_1</text>
<text x="85.1" y="49.2">USB_D-</text>
<text x="85.1" y="54.3">USB_D+</text>
<text x="115.6" y="58.1">VBUS</text>
<text x="102.7" y="65.7">USB_D+</text>
<text x="102.7" y="68.2">USB_D-</text>
</g>
<g font-size="1.8" fill="#725600">
<text x="122.1" y="66.9">ESP_USB+</text>
<text x="122.1" y="69.4">ESP_USB-</text>
<text x="175.6" y="68.2">GPIO38</text>
<text x="222.4" y="68.2">LED_OUT</text>
<text x="87.3" y="105">EN</text>
<text x="123.4" y="105">ESP_TXD0</text>
<text x="123.4" y="107.5">ESP_RXD0</text>
<text x="183.8" y="107.5">EN</text>
<text x="78.2" y="110.1">GPIO0_BOOT</text>
<text x="84.1" y="112.6">GPIO1</text>
<text x="123.4" y="110.1">GPIO17</text>
<text x="123.4" y="112.6">GPIO18</text>
<text x="84.1" y="117.7">GPIO3</text>
<text x="84.1" y="115.2">GPIO2</text>
<text x="123.4" y="115.2">ESP_USB-</text>
<text x="123.4" y="117.7">ESP_USB+</text>
<text x="84.1" y="122.8">GPIO5</text>
<text x="84.1" y="125.3">GPIO6</text>
<text x="84.1" y="120.2">GPIO4</text>
<text x="123.4" y="122.8">GPIO35</text>
<text x="123.4" y="125.3">GPIO36</text>
<text x="123.4" y="120.2">GPIO21</text>
<text x="84.1" y="127.9">GPIO7</text>
<text x="84.1" y="130.4">GPIO8</text>
<text x="123.4" y="127.9">GPIO37</text>
<text x="123.4" y="130.4">GPIO38</text>
<text x="82.9" y="135.5">GPIO10</text>
<text x="84.1" y="132.9">GPIO9</text>
<text x="123.4" y="135.5">GPIO40</text>
<text x="123.4" y="132.9">GPIO39</text>
<text x="82.9" y="140.6">GPIO12</text>
<text x="82.9" y="143.1">GPIO13</text>
<text x="82.9" y="138">GPIO11</text>
<text x="123.4" y="138">GPIO41</text>
<text x="123.4" y="140.6">GPIO42</text>
<text x="123.4" y="143.1">GPIO45</text>
<text x="174.7" y="140.6">GPIO0_BOOT</text>
<text x="82.9" y="145.6">GPIO14</text>
<text x="82.9" y="148.2">GPIO15</text>
<text x="123.4" y="145.6">GPIO46</text>
<text x="123.4" y="148.2">GPIO47</text>
<text x="82.9" y="150.7">GPIO16</text>
<text x="123.4" y="150.7">GPIO48</text>
</g>
<g font-size="1.8" fill="#0000c2">
<text x="178.8" y="169.7">Originally</text>
<text x="178.8" y="171.7">Updates</text>
<text x="187.5" y="171.7">based</text>
<text x="189" y="169.7">forked</text>
<text x="194.3" y="171.7">on</text>
<text x="196.1" y="169.7">from:</text>
<text x="197.7" y="171.7">www.waveshare.com/wiki/ESP32-S3-DEV-KIT-N8R8</text>
<text x="202.2" y="169.7">github.com/eggsampler/ESP32-S3-Breakout</text>
<text x="178.8" y="175.8">Design</text>
<text x="186.2" y="175.8">by</text>
<text x="189.5" y="175.8">Zach</text>
<text x="195.3" y="175.8">Hoeken</text>
</g>
<text font-size="1.1" fill="#840000" x="214.4" y="72.1">RGB</text>
</svg>
